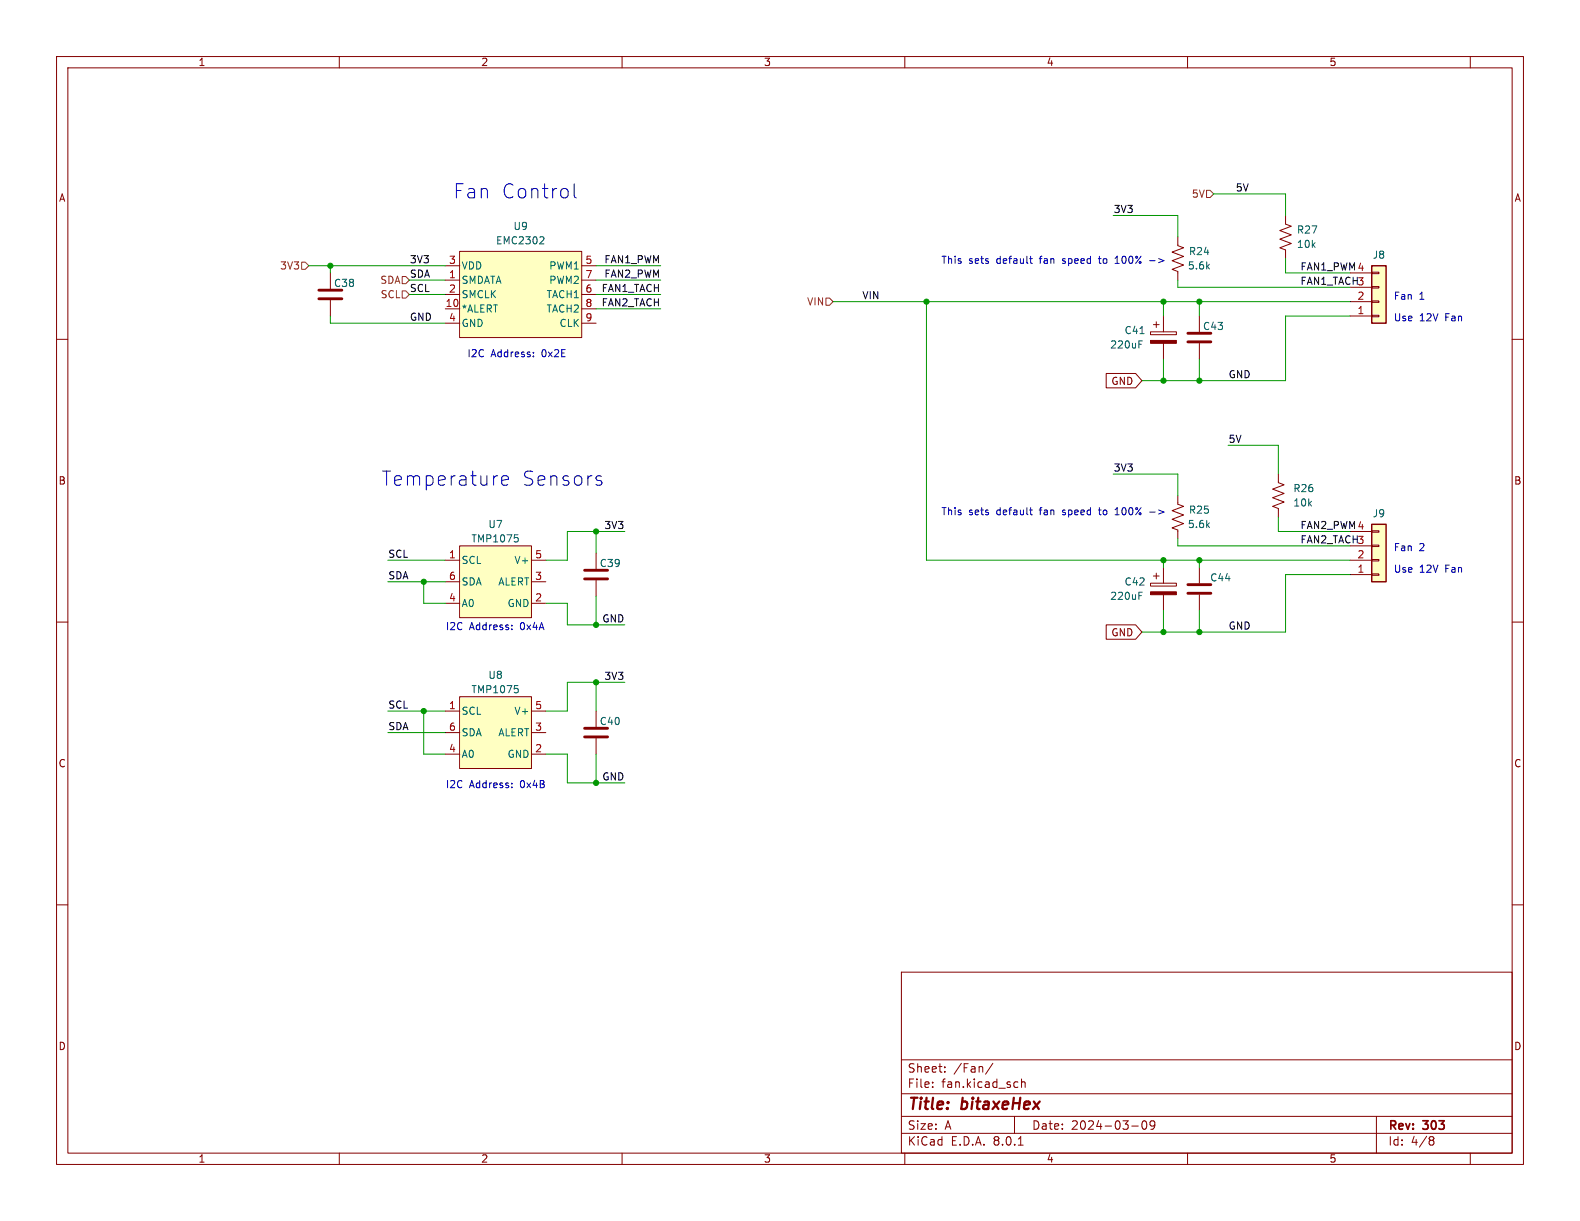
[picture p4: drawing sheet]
<svg xmlns="http://www.w3.org/2000/svg" width="279mm" height="216mm" viewBox="0 0 279 216" stroke-linecap="round" stroke-linejoin="round" font-family="sans-serif">
<g fill="none" stroke="#840000" stroke-width=".18">
<path d="M10 10h259.4v195.9h-259.4zM12 12h255.4v191.9h-255.4zM60 10v2M110 10v2M160 10v2M210 10v2M260 10v2M10 60h2M208.3 41.9v1.5l1 .4-2 .8 2 .7-2 .8 2 .8-2 .7 1 .4v1.5M267.4 60h2M105.4 97.8v2.8M10 110h2"/>
<path d="M105.4 102.6v2.8M212.1 100.3v2.8M212.1 105.2v2.8M267.4 110h2M10 160h2M267.4 160h2M159.4 171.9h108v32h-108zM159.4 197.4h108M159.4 193.4h108M159.4 187.4h108M164.9 192.1v.2M164.9 191.4v.1"/>
<path d="M167.1 189.4v.2M167.1 188.7v.1M175.6 188l-1.3 1.9M179.4 197.4v3M179.6 191.3l.4 .1M180 192.2l-.4 .1M180.6 191.4l.3-.1 .3 .1 .1 .9M180.6 190.8v1.5M200.1 199.1h1.2M202.1 198.3l.2-.1a.81 .81 0 0 1 .6 .6 .81 .81 0 0 1-.3 .8l-.2 .1a.81 .81 0 0 1-.3-1.4zM204.2 198.8l-.3 .3h-.3l-.2-.3 .1-.5 .4-.1 .2 .1a.99 .99 0 0 1-.3 1.4h-.3M243.4 197.4v6.5"/>
<path d="M60 203.9v2M110 203.9v2M159.4 200.4h108M160 203.9v2M180.1 202.5h.8M210 203.9v2M253 201h.3l.3 .3-.3 .3M253 201.6h.3M253.3 201.6l.2 .2 .1 .4-.3 .3h-.3M260 203.9v2"/>
</g>
<path d="M103.4 102.4h4M103.4 100.8h4M210.1 104.9h4M210.1 103.4h4" fill="none" stroke="#840000" stroke-width=".51"/>
<path d="M81.3 96.5h12.7v12.7h-12.7z" fill="#ffffc2"/>
<path d="M78.7 99.1h2.6M81.3 96.5h12.7v12.7h-12.7zM94 99.1h2.5M78.7 106.7h2.6M78.7 102.9h2.6M94 106.7h2.5M94 102.9h2.5" fill="none" stroke="#840000" stroke-width=".18"/>
<path d="M91 94.6h.6M91.4 95l.3 .3v.3l-.3 .2" fill="none" stroke="#006464" stroke-width=".18"/>
<path d="M242.6 92.7h2.5v10.2h-2.5z" fill="#ffffc2"/>
<g fill="none" stroke="#840000" stroke-width=".18">
<path d="M58.4 48.3v2.8M58.4 53.1v2.8M226.1 83.8v1.5l1 .4-2.1 .8 2.1 .7-2.1 .8 2.1 .8-2.1 .7 1.1 .4v1.5M238.8 99.1h3.8M238.8 96.5h3.8M238.8 94h3.8M242.6 93.9h1.2v.2h-1.2zM242.6 96.4h1.2v.2h-1.2zM242.6 98.9h1.2v.3h-1.2zM203.5 103.1h4.5v.5h-4.5zM204 101.9h1M204.5 101.3v1.1"/>
<path d="M205.7 100.3v2.8M205.7 105.2v2.8M238.8 101.6h3.8M242.6 101.5h1.2v.2h-1.2z"/>
</g>
<path d="M242.6 92.7h2.5v10.2h-2.5z" fill="none" stroke="#840000" stroke-width=".25"/>
<path d="M56.4 52.8h4.1M56.4 51.3h4.1" fill="none" stroke="#840000" stroke-width=".51"/>
<path d="M203.5 104.6h4.5v.6h-4.5z" fill="#840000" stroke="#840000" stroke-width=".18"/>
<path d="M201.4 105.3h.4M201.4 104.7h.6" fill="none" stroke="#006464" stroke-width=".18"/>
<path d="M81.3 123.2h12.7v12.7h-12.7z" fill="#ffffc2"/>
<g fill="none" stroke="#840000" stroke-width=".18">
<path d="M227.3 38.1v1.5l1 .4-2 .8 2 .7-2 .8 2 .8-2 .7 1 .4v1.5M203.5 58.7h4.5v.5h-4.5zM204 57.4h1M204.5 56.9v1M205.7 55.9v2.8M212.1 55.9v2.8M205.7 60.7v2.8M212.1 60.7v2.8M208.3 87.6v1.6l1 .3-2 .8 2 .8-2 .7 2 .8-2 .7 1 .4v1.6M78.7 125.7h2.6M78.7 133.4h2.6M78.7 129.5h2.6"/>
<path d="M81.3 123.2h12.7v12.7h-12.7zM94 125.7h2.5M94 133.4h2.5M94 129.5h2.5"/>
</g>
<path d="M201.6 59h.7M201.4 60.9h.4M201.4 60.3h.6M91 121.2h.6M91.4 121.7l.3 .3v.3l-.3 .2" fill="none" stroke="#006464" stroke-width=".18"/>
<path d="M203.5 60.2h4.5v.5h-4.5z" fill="#840000" stroke="#840000" stroke-width=".18"/>
<path d="M210.1 58.9h4M210.1 60.5h4" fill="none" stroke="#840000" stroke-width=".51"/>
<path d="M81.3 44.5h21.6v15.2h-21.6z" fill="#ffffc2"/>
<path d="M78.7 49.5h2.6M78.7 54.6h2.6M78.7 52.1h2.6M78.7 47h2.6M78.7 57.2h2.6M81.3 44.5h21.6v15.2h-21.6zM102.9 49.5h2.5M102.9 54.6h2.5M102.9 52.1h2.5M102.9 47h2.5M102.9 57.2h2.5" fill="none" stroke="#840000" stroke-width=".18"/>
<path d="M95.9 41.9l.3 .2-.1 .3-.7 .7h.8" fill="none" stroke="#006464" stroke-width=".18"/>
<path d="M242.6 47h2.5v10.2h-2.5z" fill="#ffffc2"/>
<path d="M238.8 55.9h3.8M238.8 53.3h3.8M238.8 50.8h3.8M238.8 48.3h3.8M242.6 48.1h1.2v.3h-1.2zM242.6 50.7h1.2v.2h-1.2zM242.6 53.2h1.2v.3h-1.2zM242.6 55.8h1.2v.2h-1.2zM195.6 66h5.2l1.1 1.3-1.1 1.3h-5.2zM195.6 110.5h5.2l1.1 1.3-1.1 1.2h-5.2zM105.4 125.7v2.8M105.4 130.6v2.8" fill="none" stroke="#840000" stroke-width=".18"/>
<path d="M242.6 47h2.5v10.2h-2.5z" fill="none" stroke="#840000" stroke-width=".25"/>
<path d="M103.4 130.3h4M103.4 128.8h4" fill="none" stroke="#840000" stroke-width=".51"/>
<path d="M213.4 33.7h.6l.6 .6-.6 .6h-.6zM53.3 46.4h.7l.6 .6-.6 .6h-.7zM71.1 48.9h.7l.6 .6-.6 .7h-.7zM71.1 51.4h.7l.6 .7-.6 .6h-.7zM146 52.7h.7l.6 .6-.6 .7h-.7z" fill="none" stroke="#725600" stroke-width=".18"/>
<g fill="none" stroke="#0000c2" stroke-width=".18">
<path d="M101.5 32.5v2.1l.4 .4M182.1 45.7h.5M182.3 45.3v1.1l.3 .2M194.2 45.7h.5M194.4 45.3l.1 1.2M197.2 45.7l.4-.4v1.3M197.2 46.6h.7M203.3 46.1h1M94.3 63v.1M94.3 62.3v.1M88.7 85l1.2-.3-.1-.5-.7-.1-.4 .4v.9l.1 .3 .3 .1 .7-.1M105.7 85l.6 .1 .2 .3-.4 .4h-.5"/>
<path d="M105.7 84.1l.6 .1M182.1 90.2h.5M182.3 89.8v1l.3 .2M194.2 90.2h.5M194.4 89.8l.1 1.2M197.2 91h.7M197.2 90.1l.4-.3v1.2M203.3 90.5h1M90.5 111.2v.1M90.5 110.6v.1M90.5 138.5v.1M90.5 139.2v.1"/>
</g>
<g fill="none" stroke="#009600" stroke-width=".18">
<path d="M196.8 38.1h11.5v3.8M214.6 34.3h12.7v3.8M54.6 47h24.1M58.4 47v1.3M58.4 55.9v1.3h20.3M72.4 52.1h6.3M72.4 49.5h6.3M105.4 54.6h11.4M105.4 47h11.4M105.4 52.1h11.4M105.4 49.5h11.4M147.3 53.3h91.5"/>
<path d="M163.8 53.3v45.8h75M205.7 53.3v2.6M208.3 49.5v1.3h30.5M212.1 53.3v2.6M227.3 45.7v2.6h11.5M238.8 55.9h-11.5v11.4h-25.4M205.7 63.5v3.8M212.1 63.5v3.8M217.2 78.7h8.9v5.1M68.6 99.1h10.1M105.4 94v3.8M110.5 94h-10.2v5.1h-3.8"/>
<path d="M196.8 83.8h11.5v3.8M205.7 99.1v1.2M208.3 95.3v1.2h30.5M212.1 99.1v1.2M226.1 91.4v2.6h12.7M68.6 102.9h10.1M74.9 102.9v3.8h3.8M96.5 106.7h3.8v3.8h10.2M105.4 105.4v5.1M205.7 108v3.8M212.1 108v3.8M238.8 101.6h-11.5v10.2h-25.4"/>
<path d="M68.6 125.7h10.1M68.6 129.5h10.1M74.9 125.7v7.7h3.8M96.5 133.4h3.8v5h10.2M105.4 120.7v5M105.4 133.4v5M110.5 120.7h-10.2v5h-3.8"/>
</g>
<g fill="#009600" stroke="#009600" stroke-width=".18">
<circle cx="105.4" cy="120.7" r=".46"/>
<circle cx="105.4" cy="138.4" r=".46"/>
<circle cx="74.9" cy="125.7" r=".46"/>
<circle cx="205.7" cy="111.8" r=".46"/>
<circle cx="105.4" cy="110.5" r=".46"/>
<circle cx="105.4" cy="94" r=".46"/>
<circle cx="163.8" cy="53.3" r=".46"/>
<circle cx="205.7" cy="99.1" r=".46"/>
<circle cx="205.7" cy="53.3" r=".46"/>
<circle cx="212.1" cy="111.8" r=".46"/>
<circle cx="212.1" cy="99.1" r=".46"/>
<circle cx="58.4" cy="47" r=".46"/>
<circle cx="74.9" cy="102.9" r=".46"/>
<circle cx="212.1" cy="67.3" r=".46"/>
<circle cx="205.7" cy="67.3" r=".46"/>
<circle cx="212.1" cy="53.3" r=".46"/>
</g>
<g font-size="3.5" fill="#0000c2">
<text x="80" y="35.3">Fan</text>
<text x="88.5" y="35.3">Control</text>
<text x="67.3" y="86.1">Temperature</text>
<text x="92.1" y="86.1">Sensors</text>
</g>
<g font-size="2.8" fill="#840000">
<text x="160.4" y="196.8">Title:</text>
<text x="170.1" y="196.8">bitaxeHex</text>
</g>
<g font-size="2.1" fill="#840000">
<text x="160.4" y="189.9">Sheet:</text>
<text x="168.6" y="189.9">/Fan/</text>
<text x="160.4" y="192.6">File:</text>
<text x="166.5" y="192.6">fan.kicad_sch</text>
<text x="160.4" y="202.8">KiCad</text>
<text x="160.4" y="200">Size:</text>
<text x="167.1" y="200">A</text>
<text x="168.1" y="202.8">E.D.A.</text>
<text x="175.7" y="202.8">8.0.1</text>
<text x="182.4" y="200">Date:</text>
<text x="189.4" y="200">2024-03-09</text>
<text x="245.4" y="200.2">Rev:</text>
<text x="245.4" y="202.8">Id:</text>
<text x="249.5" y="202.8">4/8</text>
<text x="251.8" y="200.2">303</text>
</g>
<g font-size="1.8" fill="#840000">
<text x="35" y="11.9">1</text>
<text x="85" y="11.9">2</text>
<text x="135" y="11.9">3</text>
<text x="185" y="11.9">4</text>
<text x="235" y="11.9">5</text>
<text x="10.3" y="35.9">A</text>
<text x="267.7" y="35.9">A</text>
<text x="196.4" y="68.3">GND</text>
<text x="10.3" y="85.9">B</text>
<text x="267.7" y="85.9">B</text>
<text x="196.4" y="112.7">GND</text>
<text x="10.3" y="135.9">C</text>
<text x="267.7" y="135.9">C</text>
<text x="10.3" y="185.9">D</text>
<text x="267.7" y="185.9">D</text>
<text x="35" y="205.8">1</text>
<text x="85" y="205.8">2</text>
<text x="135" y="205.8">3</text>
<text x="185" y="205.8">4</text>
<text x="235" y="205.8">5</text>
</g>
<g font-size="1.8" fill="#725600">
<text x="210.7" y="35.2">5V</text>
<text x="49.4" y="47.9">3V3</text>
<text x="67.2" y="50.4">SDA</text>
<text x="67.2" y="52.9">SCL</text>
<text x="142.6" y="54.2">VIN</text>
</g>
<g font-size="1.8" fill="#0f0f0f">
<text x="218.4" y="33.9">5V</text>
<text x="196.8" y="37.8">3V3</text>
<text x="72.4" y="46.6">3V3</text>
<text x="106.8" y="46.6">FAN1_PWM</text>
<text x="229.9" y="47.9">FAN1_PWM4</text>
<text x="72.4" y="51.7">SCL</text>
<text x="72.4" y="49.2">SDA</text>
<text x="106.3" y="51.7">FAN1_TACH</text>
<text x="106.8" y="49.2">FAN2_PWM</text>
<text x="152.4" y="53">VIN</text>
<text x="229.9" y="50.5">FAN1_TACH3</text>
<text x="72.4" y="56.8">GND</text>
<text x="106.3" y="54.3">FAN2_TACH</text>
<text x="217.2" y="67">GND</text>
<text x="196.8" y="83.5">3V3</text>
<text x="217.2" y="78.4">5V</text>
<text x="106.8" y="93.6">3V3</text>
<text x="229.9" y="93.6">FAN2_PWM4</text>
<text x="68.6" y="98.7">SCL</text>
<text x="229.9" y="96.2">FAN2_TACH3</text>
<text x="68.6" y="102.5">SDA</text>
<text x="106.4" y="110.1">GND</text>
<text x="217.2" y="111.4">GND</text>
<text x="68.6" y="125.4">SCL</text>
<text x="106.8" y="120.3">3V3</text>
<text x="68.6" y="129.2">SDA</text>
<text x="106.4" y="138.1">GND</text>
</g>
<g font-size="1.8" fill="#006464">
<text x="90.7" y="40.9">U9</text>
<text x="229.2" y="41.5">R27</text>
<text x="81.5" y="47.9">VDD</text>
<text x="87.6" y="43.4">EMC2302</text>
<text x="97" y="47.9">PWM1</text>
<text x="210" y="47.9">5.6k</text>
<text x="210.1" y="45.3">R24</text>
<text x="229.2" y="44">10k</text>
<text x="242.6" y="45.9">J8</text>
<text x="59" y="50.9">C38</text>
<text x="81.5" y="50.4">SMDATA</text>
<text x="81.5" y="52.9">SMCLK</text>
<text x="96.5" y="52.9">TACH1</text>
<text x="97" y="50.4">PWM2</text>
<text x="81.5" y="55.5">*ALERT</text>
<text x="81.5" y="58">GND</text>
<text x="96.5" y="55.5">TACH2</text>
<text x="98.8" y="58">CLK</text>
<text x="198.8" y="59.3">C41</text>
<text x="212.6" y="58.6">C43</text>
<text x="196.2" y="61.8">220uF</text>
<text x="228.6" y="89.8">10k</text>
<text x="228.6" y="87.2">R26</text>
<text x="86.3" y="93.6">U7</text>
<text x="210" y="93.6">5.6k</text>
<text x="210.1" y="91">R25</text>
<text x="242.6" y="91.7">J9</text>
<text x="81.5" y="99.9">SCL</text>
<text x="83.3" y="96.1">TMP1075</text>
<text x="90.9" y="99.9">V+</text>
<text x="106" y="100.5">C39</text>
<text x="81.5" y="107.5">A0</text>
<text x="81.5" y="103.7">SDA</text>
<text x="88" y="103.7">ALERT</text>
<text x="89.7" y="107.5">GND</text>
<text x="196.2" y="106.3">220uF</text>
<text x="198.8" y="103.7">C42</text>
<text x="213.9" y="103">C44</text>
<text x="83.3" y="122.8">TMP1075</text>
<text x="86.3" y="120.2">U8</text>
<text x="81.5" y="126.6">SCL</text>
<text x="81.5" y="130.4">SDA</text>
<text x="88" y="130.4">ALERT</text>
<text x="90.9" y="126.6">V+</text>
<text x="106" y="128.4">C40</text>
<text x="81.5" y="134.2">A0</text>
<text x="89.7" y="134.2">GND</text>
</g>
<g font-size="1.8" fill="#a90000">
<text x="79.3" y="46.7">3</text>
<text x="103.4" y="46.7">5</text>
<text x="79.3" y="49.3">1</text>
<text x="79.3" y="51.8">2</text>
<text x="103.4" y="51.8">6</text>
<text x="103.4" y="49.3">7</text>
<text x="240" y="53.1">2</text>
<text x="78.7" y="54.4">10</text>
<text x="79.3" y="56.9">4</text>
<text x="103.4" y="54.4">8</text>
<text x="103.4" y="56.9">9</text>
<text x="240" y="55.6">1</text>
<text x="79.3" y="98.8">1</text>
<text x="94.5" y="98.8">5</text>
<text x="240" y="101.3">1</text>
<text x="240" y="98.8">2</text>
<text x="79.3" y="106.4">4</text>
<text x="79.3" y="102.6">6</text>
<text x="94.5" y="106.4">2</text>
<text x="94.5" y="102.6">3</text>
<text x="79.3" y="125.5">1</text>
<text x="94.5" y="125.5">5</text>
<text x="79.3" y="129.3">6</text>
<text x="94.5" y="129.3">3</text>
<text x="79.3" y="133.1">4</text>
<text x="94.5" y="133.1">2</text>
</g>
<g font-size="1.8" fill="#0000c2">
<text x="166.4" y="46.7">This</text>
<text x="171.3" y="46.7">sets</text>
<text x="176.3" y="46.7">default</text>
<text x="184.2" y="46.7">fan</text>
<text x="188.3" y="46.7">speed</text>
<text x="195" y="46.7">to</text>
<text x="198.1" y="46.7">100%</text>
<text x="204.3" y="46.7">-&gt;</text>
<text x="246.4" y="53.1">Fan</text>
<text x="250.9" y="53.1">1</text>
<text x="246.4" y="56.9">Use</text>
<text x="251" y="56.9">12V</text>
<text x="255.7" y="56.9">Fan</text>
<text x="82.5" y="63.3">I2C</text>
<text x="86.8" y="63.3">Address:</text>
<text x="95.9" y="63.3">0x2E</text>
<text x="166.4" y="91.2">This</text>
<text x="171.3" y="91.2">sets</text>
<text x="176.3" y="91.2">default</text>
<text x="184.2" y="91.2">fan</text>
<text x="188.3" y="91.2">speed</text>
<text x="195" y="91.2">to</text>
<text x="198.1" y="91.2">100%</text>
<text x="204.3" y="91.2">-&gt;</text>
<text x="246.4" y="97.5">Fan</text>
<text x="246.4" y="101.4">Use</text>
<text x="250.9" y="97.5">2</text>
<text x="251" y="101.4">12V</text>
<text x="255.7" y="101.4">Fan</text>
<text x="78.7" y="111.5">I2C</text>
<text x="83" y="111.5">Address:</text>
<text x="92.1" y="111.5">0x4A</text>
<text x="78.7" y="139.5">I2C</text>
<text x="83" y="139.5">Address:</text>
<text x="92.1" y="139.5">0x4B</text>
</g>
</svg>
